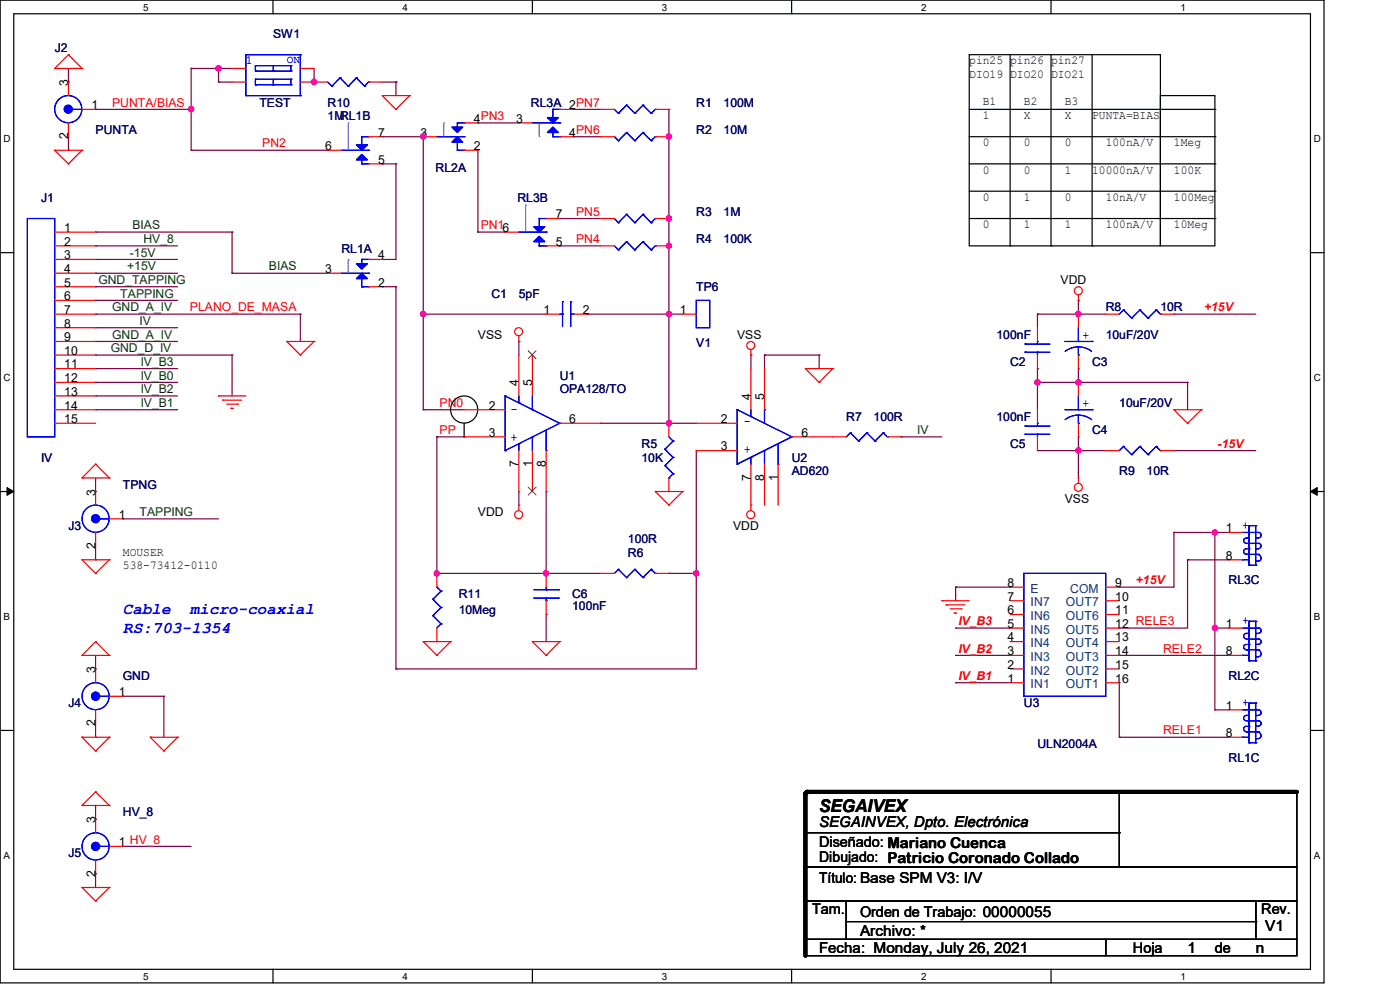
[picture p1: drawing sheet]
<svg xmlns="http://www.w3.org/2000/svg" width="297mm" height="210mm" viewBox="0 0 297 210" stroke-linecap="round" stroke-linejoin="round" font-family="sans-serif">
<path d="M0 0h280.9v208.5h-280.9zM2.9 2.9h275.1v202.7h-275.1z" fill="none" stroke="#000" stroke-width=".25"/>
<g fill="#fff">
<path d="M30.4 .3h1.1v2.4h-1.1z"/>
<path d="M30.4 205.9h1.1v2.3h-1.1z"/>
</g>
<path d="M57.9 0v2.9M57.9 205.6v2.9" fill="none" stroke="#000" stroke-width=".25"/>
<g fill="#fff">
<path d="M85.4 .3h1.1v2.4h-1.1z"/>
<path d="M85.4 205.9h1.1v2.3h-1.1z"/>
</g>
<path d="M112.9 0v2.9M112.9 205.6v2.9" fill="none" stroke="#000" stroke-width=".25"/>
<g fill="#fff">
<path d="M140.4 .3h1.2v2.4h-1.2z"/>
<path d="M140.4 205.9h1.2v2.3h-1.2z"/>
</g>
<path d="M167.9 0v2.9M167.9 205.6v2.9" fill="none" stroke="#000" stroke-width=".25"/>
<g fill="#fff">
<path d="M195.4 .3h1.2v2.4h-1.2z"/>
<path d="M195.4 205.9h1.2v2.3h-1.2z"/>
</g>
<path d="M223 0v2.9M223 205.6v2.9" fill="none" stroke="#000" stroke-width=".25"/>
<g fill="#fff">
<path d="M250.4 .3h1.2v2.4h-1.2z"/>
<path d="M250.4 205.9h1.2v2.3h-1.2z"/>
<path d="M.8 28.2h1.4v2.4h-1.4z"/>
<path d="M278.7 28.2h1.5v2.4h-1.5z"/>
<path d="M.8 78.9h1.4v2.3h-1.4z"/>
<path d="M278.7 78.9h1.5v2.3h-1.5z"/>
</g>
<path d="M0 53.6h2.9M278 53.6h2.9" fill="none" stroke="#000" stroke-width=".25"/>
<g fill="#fff">
<path d="M.8 129.6h1.3v2.3h-1.3z"/>
<path d="M278.7 129.6h1.4v2.3h-1.4z"/>
</g>
<path d="M0 104.3h2.9M278 104.3h2.9" fill="none" stroke="#000" stroke-width=".25"/>
<path d="M1.5 103.4l1.4 .9-1.4 .8zM278 104.3l1.4-.9v1.7z" fill="#000" stroke="#000" stroke-width=".21"/>
<g fill="#fff">
<path d="M.8 180.3h1.3v2.3h-1.3z"/>
<path d="M278.7 180.3h1.4v2.3h-1.4z"/>
</g>
<g fill="none" stroke="#000" stroke-width=".25">
<path d="M205.6 11.6h40.6v40.6h-40.6zM214.3 11.6v40.6M223 11.6v40.6M231.7 11.6v40.6M205.6 23.2h52.1M205.6 29h52.1M205.6 34.8h52.1M246.2 20.3h11.5v31.9h-11.5zM257.7 23.2h.1M257.7 29h.1M257.7 34.8h.1M205.6 40.6h52.1"/>
<path d="M205.6 46.4h52.1M214.3 52.2h.1M223 52.2h.1M231.7 52.2h.1M257.7 40.6h.1M257.7 46.4h.1M98.5 92.7h.1M98.5 89.8v2.9M0 154.9h2.9M278 154.9h2.9M170.9 168h104.2v15.9h-104.2zM170.9 176.7h66.5"/>
<path d="M237.4 176.7h.1M237.4 168v15.9M170.6 183.9h104.5v7.2h-104.5zM170.9 191.1h8.6v8.2h-8.6zM170.9 199.3h63.7v3.4h-63.7zM179.5 191.1h86.9v8.2h-86.9zM179.5 195.5h86.9M234.6 199.3h40.5v3.4h-40.5zM237.4 183.9h.1M266.4 191.1h8.7v8.2h-8.7zM266.4 195.5h.1"/>
<circle cx="98.5" cy="86.9" r="2.88"/>
</g>
<g fill="none" stroke="#800040" stroke-width=".25">
<path d="M14.5 17.4h.1M14.5 14.5v2.9M40.6 14.5h.1M40.6 14.5h8.6M40.6 14.5v17.4M46.4 14.5h.1M46.4 17.4h.1M46.4 17.4h2.8M46.4 14.5v2.9M66.6 17.4h.1M66.6 14.5v2.9M81.1 17.4h2.9"/>
<path d="M84 17.4h.1M84 17.4v2.9M14.5 31.9h.1M14.5 29v2.9M20.3 23.2h.1M20.3 23.2h20.3M40.6 31.9h.1M40.6 23.2h.1M40.6 31.9h28.9M81.1 29h.1M81.1 34.8h.1M81.1 29h8.7"/>
<path d="M81.1 34.8h2.9M84 34.8h.1M84 34.8v20.2h-2.9M89.8 29h.1M89.8 29v57.9M101.4 31.9h.1M101.4 26.1h.1M101.4 31.9v17.3M101.4 26.1h8.7M121.6 29h.1M121.6 23.2h.1M121.6 29h5.8"/>
<path d="M121.6 23.2h5.8M141.9 29h.1M141.9 23.2h.1M141.9 23.2v66.6M20.3 52.2h.1M20.3 49.2h.1M20.3 58h.1M20.3 55h.1M20.3 55h17.4M20.3 52.2h17.4M20.3 49.2h28.9M20.3 58h17.4"/>
<path d="M49.2 58h.1M49.2 49.2h.1M49.2 49.2v8.8M49.2 58h20.3M81.1 55h.1M101.4 49.2h.1M101.4 49.2h5.7M118.7 52.2h.1M118.7 46.4h.1M118.7 52.2h8.7M118.7 46.4h8.7M141.9 46.4h.1"/>
<path d="M141.9 52.2h.1M20.3 72.4h.1M20.3 78.2h.1M20.3 75.3h.1M20.3 69.5h.1M20.3 66.6h.1M20.3 60.8h.1M20.3 63.7h.1M20.3 60.8h17.4M20.3 66.6h43.4M20.3 75.3h28.9M20.3 72.4h17.4"/>
<path d="M20.3 78.2h17.4M20.3 69.5h17.4M20.3 63.7h17.4M49.2 75.3h.1M49.2 75.3v8.7M63.7 66.6h.1M63.7 66.6v5.8M81.1 60.8h.1M81.1 60.8h2.9M84 60.8h.1M84 60.8v81.1M89.8 66.6h.1"/>
<path d="M89.8 66.6h26.1M110.1 72.4h.1M110.1 72.4v2.9M124.5 66.6h.1M124.5 66.6h20.3M141.9 66.6h.1M159.3 75.3h.1M159.3 75.3v2.9M162.2 75.3h.1M162.2 75.3v2.9M162.2 75.3h11.6M173.8 75.3h.1"/>
<path d="M173.8 75.3v2.9M220.1 66.6h.1M220.1 78.2h.1M220.1 66.6h14.5M220.1 66.6v2.9M220.1 78.2v8.7M228.8 63.7h.1M228.8 78.2h.1M228.8 66.6h.1M228.8 63.7v2.9M228.8 78.2v2.9M249 66.6h.1"/>
<path d="M249 66.6h17.4M20.3 86.9h.1M20.3 81.1h.1M20.3 84h.1M20.3 81.1h17.4M20.3 86.9h17.4M20.3 84h17.4M89.8 86.9h.1M89.8 86.9h8.7M92.7 92.7h.1M92.7 92.7h5.8M92.7 92.7v28.9"/>
<path d="M127.4 89.8h.1M127.4 89.8h20.3M141.9 89.8h.1M147.7 95.6h.1M147.7 95.6v46.3h-63.7M191.1 92.7h.1M191.1 92.7h8.7M220.1 95.6h.1M220.1 81.1h.1M220.1 95.6h14.5M220.1 81.1h31.8M228.8 92.7h.1"/>
<path d="M228.8 95.6h.1M228.8 81.1h.1M228.8 92.7v8.7M249 95.6h.1M249 95.6h17.4M251.9 81.1h.1M251.9 81.1v5.8M20.3 118.7h.1M20.3 104.3h.1M20.3 101.4v2.9M20.3 115.9v2.8M26.1 110.1h.1"/>
<path d="M26.1 110.1h20.3M110.1 104.3h.1M110.1 104.3v2.8M115.9 104.3h.1M115.9 104.3v17.3M249 112.9h.1M249 112.9h11.6M249 112.9v11.6h-11.6M251.9 118.7h.1M251.9 118.7v14.5h-14.5M251.9 118.7h8.7M257.7 112.9h.1"/>
<path d="M257.7 112.9v37.7M20.3 139v2.9M92.7 121.6h.1M92.7 121.6h34.7M115.9 121.6h.1M115.9 130.3h.1M115.9 130.3v5.8M141.9 121.6h.1M141.9 121.6h5.8M147.7 121.6h.1M202.7 124.5h.1M202.7 133.2h.1"/>
<path d="M202.7 139h.1M202.7 133.2h11.6M202.7 124.5h11.6M202.7 124.5v2.9M202.7 139h11.6M237.4 133.2h.1M237.4 124.5h.1M237.4 139h.1M237.4 139h23.2M257.7 133.2h.1M257.7 133.2h2.9M20.3 156.4h.1"/>
<path d="M20.3 141.9h.1M20.3 153.5v2.9M26.1 147.7h.1M26.1 147.7h8.7M34.8 147.7h.1M34.8 147.7v8.7M84 141.9h.1M202.7 144.8h.1M202.7 144.8h11.6M237.4 144.8h.1M237.4 156.4h.1M237.4 144.8v11.6"/>
<path d="M237.4 156.4h23.2M257.7 150.6h.1M257.7 150.6h2.9M20.3 173.8h.1M20.3 170.9v2.9M26.1 179.5h.1M26.1 179.5h14.5M20.3 185.3h.1M20.3 185.3v3"/>
</g>
<g fill="#f0f" stroke="#f0f" stroke-width=".25">
<circle cx="228.8" cy="81.1" r=".55"/>
<circle cx="220.1" cy="81.1" r=".56"/>
<circle cx="141.9" cy="46.3" r=".56"/>
<circle cx="89.8" cy="66.6" r=".56"/>
<circle cx="89.8" cy="29" r=".56"/>
<circle cx="257.7" cy="133.2" r=".56"/>
<circle cx="257.7" cy="112.9" r=".55"/>
<circle cx="228.8" cy="66.6" r=".55"/>
<circle cx="228.8" cy="95.5" r=".55"/>
<circle cx="147.7" cy="121.6" r=".56"/>
<circle cx="115.8" cy="121.6" r=".55"/>
<circle cx="92.7" cy="121.6" r=".55"/>
<circle cx="141.9" cy="29" r=".55"/>
<circle cx="141.9" cy="89.8" r=".56"/>
<circle cx="141.9" cy="66.6" r=".55"/>
<circle cx="141.9" cy="52.1" r=".55"/>
<circle cx="46.3" cy="14.5" r=".56"/>
<circle cx="40.6" cy="23.2" r=".55"/>
<circle cx="66.6" cy="17.4" r=".56"/>
</g>
<g fill="none" stroke="#f00" stroke-width=".25">
<path d="M11.6 14.5h.1M11.6 14.5h5.8M14.5 11.6h.1M14.5 11.6l-2.9 2.9M14.5 11.6l2.9 2.9M14.5 17.4v2.9M17.4 14.5h.1M49.2 14.5h3M49.2 17.4h3M63.7 14.5h2.9M63.7 17.4h5.8M78.2 17.4h2.9"/>
<path d="M11.6 31.9h.1M11.6 31.9h5.8M11.6 31.9l2.9 2.9M14.5 34.8h.1M14.5 26.1v2.9M17.4 31.9h.1M17.4 31.9l-2.9 2.9M17.4 23.2h2.9M69.5 31.9h2.9M78.2 29h2.9M78.2 34.8h2.9M81.1 20.3h.1"/>
<path d="M81.1 20.3h5.8M81.1 20.3l2.9 2.9M84 23.2h.1M86.9 20.3h.1M86.9 20.3l-2.9 2.9M89.8 29h2.9M98.5 31.9h2.9M98.5 26.1h2.9M110.1 26.1h2.8M118.7 23.2h2.9M118.7 29h2.9M127.4 23.2h2.9"/>
<path d="M127.4 29h2.9M139 23.2h2.9M139 29h2.9M11.6 49.2h8.7M11.6 52.2h8.7M11.6 55h8.7M11.6 58h8.7M69.5 58h2.9M78.2 55h2.9M107.1 49.2h3M115.9 52.2h2.8M115.9 46.4h2.8"/>
<path d="M127.4 52.2h2.9M127.4 46.4h2.9M139 52.2h2.9M139 46.4h2.9M11.6 78.2h8.7M11.6 72.4h8.7M11.6 60.8h8.7M11.6 63.7h8.7M11.6 66.6h8.7M11.6 69.5h8.7M11.6 75.3h8.7M60.8 72.4h.1"/>
<path d="M60.8 72.4h5.8M60.8 72.4l2.9 2.9M63.7 75.3h.1M66.6 72.4h.1M66.6 72.4l-2.9 2.9M78.2 60.8h2.9M110.1 72.4h.1M110.1 71.2v1.2M110.1 75.3v8.7M112.9 75.3v8.7M115.9 66.6h2.8M121.6 66.6h2.9"/>
<path d="M144.8 66.6h2.9M159.3 75.3h.1M159.3 74.2v1.1M159.3 78.2v8.7M162.2 78.2v8.7M170.9 78.2h.1M170.9 78.2h5.8M170.9 78.2l2.9 2.9M176.7 78.2h.1M176.7 78.2l-2.9 2.9M220.1 69.5v2.9M220.1 75.3v2.9"/>
<path d="M228.8 63.7h.1M228.8 62.6v1.1M228.8 66.6v2.9M228.8 75.3v2.9M234.6 66.6h2.8M246.2 66.6h2.8M11.6 86.9h8.7M11.6 84h8.7M11.6 81.1h8.7M11.6 89.8h8.7M20.3 98.5h.1M20.3 98.5l-2.9 2.9"/>
<path d="M20.3 98.5l2.9 2.9M46.4 84h.1M46.4 84h5.8M47.2 84.9h.1M47.2 84.9h4.1M48.1 85.7h2.3M49 86.6h.1M49 86.6h.5M50.4 85.7h.1M98.5 86.9h8.6M98.5 92.7h8.6M110.1 95.6v8.7"/>
<path d="M112.9 95.6v8.7M115.9 95.6v8.7M118.7 89.8h8.7M141.9 89.8v2.9M147.7 89.8h8.7M147.7 95.6h8.7M159.3 98.5v9.8M162.2 98.5v8.6M165.1 98.5v8.6M168 92.7h11.5M173.8 81.1h.1M188.3 92.7h2.8"/>
<path d="M220.1 86.9v2.9M220.1 92.7v2.9M228.8 81.1v2.9M228.8 89.8v2.9M234.6 95.6h2.8M246.2 95.6h2.8M249 86.9h.1M249 86.9h5.8M249 86.9l2.9 2.9M251.9 89.8h.1M254.8 86.9h.1M254.8 86.9l-2.9 2.9"/>
<path d="M17.4 118.7h.1M17.4 101.4h.1M17.4 118.7h5.8M17.4 118.7l2.9 2.9M17.4 101.4h5.8M20.3 104.3v2.8M20.3 112.9v3M23.2 118.7h.1M23.2 101.4h.1M23.2 118.7l-2.9 2.9M23.2 110.1h2.9M110.1 107.1h.1"/>
<path d="M110.1 107.1v1.2M139 104.3h.1M139 104.3h5.8M139 104.3l2.9 2.8M141.9 107.1h.1M141.9 101.4v2.9M144.8 104.3h.1M144.8 104.3l-2.9 2.8M159.3 107.1h.1M228.8 101.4h.1M228.8 101.4v1.1M260.6 118.7h2.9"/>
<path d="M260.6 112.9h2.9M17.4 139h.1M17.4 139h5.8M20.3 121.6h.1M20.3 136.1h.1M20.3 136.1l-2.9 2.9M20.3 136.1l2.9 2.9M23.2 139h.1M89.8 136.1h.1M89.8 136.1h5.8M89.8 136.1l2.9 2.9M92.7 139h.1"/>
<path d="M92.7 121.6v2.9M92.7 133.2v2.9M95.6 136.1h.1M95.6 136.1l-2.9 2.9M112.9 136.1h.1M112.9 136.1h5.8M112.9 136.1l3 2.9M115.9 139h.1M115.9 121.6v2.9M115.9 127.4v2.9M118.7 136.1h.1M118.7 136.1l-2.8 2.9"/>
<path d="M127.4 121.6h2.9M139 121.6h2.9M199.8 127.4h.1M199.8 127.4h5.8M200.7 128.3h.1M200.7 128.3h4M201.5 129.2h2.4M202.4 130h.1M202.4 130h.6M203.9 129.2h.1M214.3 127.4h2.9M214.3 136.1h2.9"/>
<path d="M214.3 139h2.9M214.3 133.2h2.9M214.3 130.3h2.9M214.3 124.5h2.9M234.6 127.4h2.8M234.6 136.1h2.8M234.6 139h2.8M234.6 133.2h2.8M234.6 130.3h2.8M234.6 124.5h2.8M260.6 139h2.9M260.6 133.2h2.9"/>
<path d="M17.4 156.4h.1M17.4 156.4h5.8M17.4 156.4l2.9 2.9M20.3 159.3h.1M20.3 141.9v2.9M20.3 150.6v2.9M23.2 156.4h.1M23.2 156.4l-2.9 2.9M23.2 147.7h2.9M31.9 156.4h.1M31.9 156.4h5.8M31.9 156.4l2.9 2.9"/>
<path d="M34.8 159.3h.1M37.7 156.4h.1M37.7 156.4l-2.9 2.9M214.3 144.8h2.9M214.3 141.9h2.9M234.6 144.8h2.8M234.6 141.9h2.8M260.6 156.4h2.9M260.6 150.6h2.9M17.4 170.9h.1M17.4 170.9h5.8M20.3 168h.1"/>
<path d="M20.3 168l-2.9 2.9M20.3 168l2.9 2.9M20.3 173.8v2.9M23.2 170.9h.1M23.2 179.5h2.9M17.4 188.3h.1M17.4 188.3h5.8M17.4 188.3l2.9 2.8M20.3 191.1h.1M20.3 182.5v2.8M23.2 188.3h.1M23.2 188.3l-2.9 2.8"/>
<circle cx="110" cy="70.4" r=".85"/>
<circle cx="159.3" cy="73.3" r=".85"/>
<circle cx="228.8" cy="61.7" r=".85"/>
<circle cx="110" cy="109.2" r=".85"/>
<circle cx="159.3" cy="109.2" r=".85"/>
<circle cx="228.8" cy="103.4" r=".85"/>
</g>
<path d="M170.9 168.3v34.4M171.2 168h103.9" fill="none" stroke="#000" stroke-width=".85"/>
<g fill="#000">
<circle cx="170.9" cy="168.3" r=".42"/>
<circle cx="171.2" cy="168" r=".42"/>
</g>
<g fill="none" stroke="#00f" stroke-width=".25">
<path d="M52.2 11.6h.1M52.2 11.6v8.7M52.2 11.6h11.5M54.2 15.1h.1M54.2 13.9h.1M54.2 18h.1M54.2 16.8h.1M54.2 13.9h7.5M54.2 15.1h7.5M54.2 13.9v1.2M54.2 16.8v1.2M54.2 16.8h7.5"/>
<path d="M54.2 18h7.5M58 15.1h.1M58 18h.1M58 13.9v1.2M58 16.8v1.2M61.7 13.9h.1M61.7 15.1h.1M61.7 16.8h.1M61.7 18h.1M61.7 13.9v1.2M61.7 16.8v1.2M63.7 11.6h.1"/>
<path d="M63.7 11.6v8.7M69.5 17.4l.9 .9M70.4 18.3h.1M72.1 16.5h.1M72.1 16.5l-1.7 1.8M72.1 16.5l1.8 1.8M73.9 18.3h.1M75.6 16.5h.1M75.6 16.5l-1.7 1.8M75.6 16.5l1.7 1.8M77.3 18.3h.1M78.2 17.4h.1"/>
<path d="M78.2 17.4l-.9 .9M15.4 23.2h.1M15.4 23.2h2M52.2 20.3h.1M52.2 20.3h11.5M63.7 20.3h.1M72.4 31.9h5.8M76.8 34.8h.1M76.8 29h.1M76.8 29v1.7M76.8 33.9v.9M76.8 29h1.4"/>
<path d="M76.8 34.8h1.4M78.2 34.8h.1M78.2 29h.1M78.2 31.9h.1M92.7 29h5.8M97 31.9h.1M97 26.1h.1M97 26.1v.9M97 30.1v1.8M97 31.9h1.5M97 26.1h1.5M98.5 29h.1"/>
<path d="M98.5 31.9h.1M98.5 26.1h.1M112.9 26.1h5.8M117.3 23.2h.1M117.3 29h.1M117.3 29h1.4M117.3 23.2v1.7M117.3 28.1v.9M117.3 23.2h1.4M118.7 26.1h.1M118.7 23.2h.1M118.7 29h.1"/>
<path d="M130.3 23.2l.9 .8M130.3 29l.9 .8M131.2 24h.1M131.2 29.8h.1M132.9 22.3h.1M132.9 28.1h.1M132.9 22.3l-1.7 1.7M132.9 22.3l1.8 1.7M132.9 28.1l-1.7 1.7M132.9 28.1l1.8 1.7M134.7 24h.1M134.7 29.8h.1"/>
<path d="M136.4 22.3h.1M136.4 28.1h.1M136.4 22.3l-1.7 1.7M136.4 22.3l1.7 1.7M136.4 28.1l-1.7 1.7M136.4 28.1l1.7 1.7M138.1 24h.1M138.1 29.8h.1M139 23.2h.1M139 29h.1M139 23.2l-.9 .8M139 29l-.9 .8"/>
<path d="M5.8 46.4h5.8v46.3h-5.8zM72.4 58h5.8M76.8 55h.1M76.8 55v.9M76.8 59.1v1.7M76.8 55h1.4M78.2 58h.1M78.2 55h.1M110.1 49.2h5.8M114.4 52.2h.1M114.4 46.4h.1M114.4 52.2h1.5"/>
<path d="M114.4 46.4v1.7M114.4 51.3v.9M114.4 46.4h1.5M115.9 52.2h.1M115.9 46.4h.1M115.9 49.2h.1M130.3 52.2l.9 .8M130.3 46.4l.9 .8M131.2 53h.1M131.2 47.2h.1M132.9 51.3h.1M132.9 45.5h.1"/>
<path d="M132.9 51.3l-1.7 1.7M132.9 51.3l1.8 1.7M132.9 45.5l-1.7 1.7M132.9 45.5l1.8 1.7M134.7 53h.1M134.7 47.2h.1M136.4 51.3h.1M136.4 45.5h.1M136.4 51.3l-1.7 1.7M136.4 51.3l1.7 1.7M136.4 45.5l-1.7 1.7M136.4 45.5l1.7 1.7"/>
<path d="M138.1 53h.1M138.1 47.2h.1M139 52.2h.1M139 46.4h.1M139 52.2l-.9 .8M139 46.4l-.9 .8M76.8 60.8h.1M76.8 60.8h1.4M78.2 60.8h.1M118.7 66.6h.6M119.3 66.6h.1M119.3 64h.1"/>
<path d="M119.3 64v5.2M121.1 64h.1M121.1 64v5.2M121.1 66.6h.5M121.6 66.6h.1M147.7 63.7h2.9v5.8h-2.9zM217.5 73h.1M217.5 74.7h.1M217.5 73h5.2M217.5 74.7h5.2M220.1 72.4h.1M220.1 74.7h.1"/>
<path d="M220.1 72.4v.6M220.1 74.7v.6M225.9 72.4h5.8M228.8 75.3h.1M228.8 72.4h.1M228.8 73.6l1.5 .2 1.3 .7M228.8 73.6l-1.5 .2-1.3 .7M228.8 69.5v2.9M228.8 73.6v1.7M231.7 72.4h.1M238.3 65.7h.1M238.3 65.7l-.9 .9"/>
<path d="M238.3 65.7l1.8 1.8M240.1 67.5h.1M241.8 65.7h.1M241.8 65.7l-1.7 1.8M241.8 65.7l1.7 1.8M243.5 67.5h.1M245.3 65.7h.1M245.3 65.7l-1.8 1.8M245.3 65.7l.9 .9M246.2 66.6h.1M107.1 84h.1M107.1 95.6h.1"/>
<path d="M107.1 84v11.6M107.1 84l11.6 5.8M110.1 85.4h.1M110.1 94.1h.1M110.1 84v1.4M110.1 94.1v1.5M112.9 86.9h.1M112.9 92.7h.1M112.9 84v2.9M112.9 92.7v2.9M115.9 95.6h.1M115.9 91.2v4.4"/>
<path d="M118.7 89.8h.1M118.7 89.8l-11.6 5.8M141.1 95.3h.1M141.1 98.8h.1M141.1 95.3l1.7 1.7M141.1 98.8l1.7 1.7M141.9 92.7l.9 .9M142.8 93.6h.1M142.8 97h.1M142.8 93.6l-1.7 1.7M142.8 97l-1.7 1.8M156.4 86.9h.1"/>
<path d="M156.4 98.5h.1M156.4 86.9v11.6M156.4 86.9l11.6 5.8M159.3 88.3h.1M159.3 97h.1M159.3 86.9v1.4M159.3 97v1.5M162.2 95.6h.1M162.2 86.9h.1M162.2 86.9v2.9M162.2 95.6v2.9M165.1 98.5h.1"/>
<path d="M165.1 94.1v4.4M168 92.7h.1M168 92.7l-11.6 5.8M180.4 91.8h.1M180.4 91.8l-.9 .9M180.4 91.8l1.8 1.8M182.2 93.6h.1M183.9 91.8h.1M183.9 91.8l-1.7 1.8M183.9 91.8l1.7 1.8M185.6 93.6h.1M187.4 91.8h.1"/>
<path d="M187.4 91.8l-1.8 1.8M187.4 91.8l.9 .9M188.3 92.7h.1M217.5 90.4h.1M217.5 92.1h.1M217.5 90.4h5.2M217.5 92.1h5.2M220.1 89.8h.1M220.1 92.1h.1M220.1 89.8v.6M220.1 92.1v.6M225.9 86.9h5.8"/>
<path d="M228.8 89.8h.1M228.8 86.9h.1M228.8 88.1l1.5 .2 1.3 .7M228.8 88.1l-1.5 .2-1.3 .7M228.8 84v2.9M228.8 88.1v1.7M231.7 86.9h.1M238.3 94.7h.1M238.3 94.7l-.9 .9M238.3 94.7l1.8 1.7M240.1 96.4h.1M241.8 94.7h.1"/>
<path d="M241.8 94.7l-1.7 1.7M241.8 94.7l1.7 1.7M243.5 96.4h.1M245.3 94.7h.1M245.3 94.7l-1.8 1.7M245.3 94.7l.9 .9M246.2 95.6h.1M21.2 110.1h.1M21.2 110.1h2M141.9 101.4h.1M142.8 100.5h.1M142.8 100.5l-.9 .9"/>
<path d="M263.5 118.7h.1M263.5 112.9h3.5M263.5 118.7h1.2M264.4 114.1h.1M264.4 114.1a.55 .55 0 0 0-.6 .6 .55 .55 0 0 0 .6 .5M264.4 117.6h.1M264.4 116.4a.57 .57 0 0 0-.6 .6 .57 .57 0 0 0 .6 .6M264.4 114.1h.6M264.4 115.3h2.6M264.4 117.6h2.6M264.7 116.4h.3M265 119.9h.1"/>
<path d="M265 111.5h.1M265 116.4h.1M265 111.5v8.4M265 119.9h1.4M265 111.5h1.4M266.4 119.9h.1M266.4 111.5h.1M266.4 114.1h.1M266.4 116.4h.1M266.4 119h.1M266.4 111.5v8.4M266.4 114.1h.6"/>
<path d="M266.4 116.4h.6M266.4 119h.6M266.7 117.6a.72 .72 0 0 1 .8 .6 .72 .72 0 0 1-.5 .8M267 112.9h.1M267 115.3h.1M267 112.9a.57 .57 0 0 1 .5 .6 .57 .57 0 0 1-.5 .6M267 115.3a.55 .55 0 0 1 .5 .5 .55 .55 0 0 1-.5 .6M267 117.6h.1M91.8 130.6h.1M91.8 127.1h.1M91.8 130.6l1.8 1.7M91.8 127.1l1.8 1.8"/>
<path d="M92.7 124.5h.1M92.7 124.5l.9 .9M93.6 132.3h.1M93.6 128.9h.1M93.6 125.4h.1M93.6 132.3l-.9 .9M93.6 128.9l-1.8 1.7M93.6 125.4l-1.8 1.7M113.2 126.9h5.2M113.2 125.1h5.2M115.9 127.4h.1M115.9 125.1h.1"/>
<path d="M115.9 124.5v.6M115.9 126.9v.5M118.4 126.9h.1M118.4 125.1h.1M131.2 120.8h.1M131.2 120.8l-.9 .8M131.2 120.8l1.7 1.7M132.9 122.5h.1M134.7 120.8h.1M134.7 120.8l-1.8 1.7M134.7 120.8l1.7 1.7M136.4 122.5h.1"/>
<path d="M138.1 120.8h.1M138.1 120.8l-1.7 1.7M138.1 120.8l.9 .8M139 121.6h.1M217.2 121.6h17.4v26.1h-17.4zM263.5 139h.1M263.5 133.2h3.5M263.5 139h1.2M264.4 134.4h.1M264.4 134.4a.57 .57 0 0 0-.6 .5 .57 .57 0 0 0 .6 .6M264.4 137.8h.1M264.4 136.7a.55 .55 0 0 0-.6 .5 .55 .55 0 0 0 .6 .6"/>
<path d="M264.4 134.4h.6M264.4 135.6h2.6M264.4 137.8h2.6M264.7 136.7h.3M265 131.8h.1M265 136.7h.1M265 131.8v8.4M265 131.8h1.4M266.4 131.8h.1M266.4 134.4h.1M266.4 136.7h.1M266.4 139.3h.1"/>
<path d="M266.4 131.8v8.4M266.4 139.3h.6M266.7 137.8a.73 .73 0 0 1 .8 .6 .73 .73 0 0 1-.5 .9M267 133.2h.1M267 135.6h.1M267 133.2a.55 .55 0 0 1 .5 .6 .55 .55 0 0 1-.5 .5l-.6 .1M267 135.6a.55 .55 0 0 1 .5 .5 .55 .55 0 0 1-.5 .6h-.6M267 137.8h.1M21.2 147.7h.1M21.2 147.7h2M263.5 156.4h.1M263.5 150.6h3.5"/>
<path d="M263.5 156.4h1.2M264.4 151.8h.1M264.4 151.8a.55 .55 0 0 0-.6 .5 .55 .55 0 0 0 .6 .6M264.4 155.2h.1M264.4 154.1a.57 .57 0 0 0-.6 .5 .57 .57 0 0 0 .6 .6M264.4 151.8h.6M264.4 152.9h2.6M264.4 155.2h2.6M264.7 154.1h.3M265 157.6h.1M265 149.1h.1M265 154.1h.1"/>
<path d="M265 140.2h.1M265 149.1v8.5M265 157.6h1.4M265 149.1h1.4M265 140.2h1.4M266.4 157.6h.1M266.4 149.1h.1M266.4 151.8h.1M266.4 154.1h.1M266.4 156.7h.1M266.4 140.2h.1M266.4 149.1v8.5"/>
<path d="M266.4 151.8h.6M266.4 154.1h.6M266.4 156.7h.6M266.7 155.2a.72 .72 0 0 1 .8 .6 .72 .72 0 0 1-.5 .8M267 150.6h.1M267 152.9h.1M267 150.6a.57 .57 0 0 1 .5 .6 .57 .57 0 0 1-.5 .5M267 152.9a.55 .55 0 0 1 .5 .6 .55 .55 0 0 1-.5 .5M267 155.2h.1M21.2 179.5h.1M21.2 179.5h2"/>
<circle cx="14.5" cy="23.2" r="2.88"/>
<circle cx="20.3" cy="110" r="2.88"/>
<circle cx="20.3" cy="147.7" r="2.87"/>
<circle cx="20.3" cy="179.5" r="2.88"/>
</g>
<g fill="#00f" stroke="#00f" stroke-width=".25">
<path d="M76.8 58l1.1 1.1h-2.3z"/>
<path d="M75.6 55.9h2.3l-1.1 1.2z"/>
<path d="M113.2 48.1h2.4l-1.2 1.1z"/>
<path d="M114.4 50.1l1.2 1.2h-2.4z"/>
<path d="M97 29l1.2 1.1h-2.3z"/>
<path d="M95.9 27h2.3l-1.2 1.1z"/>
<path d="M75.6 30.7h2.3l-1.1 1.2z"/>
<path d="M75.6 33.9l1.2-1.1 1.1 1.1z"/>
<path d="M116.1 24.9h2.3l-1.1 1.2z"/>
<path d="M116.1 28.1l1.2-1.1 1.1 1.1z"/>
<circle cx="20.3" cy="147.7" r=".86"/>
<circle cx="20.3" cy="110" r=".85"/>
<circle cx="14.5" cy="23.2" r=".85"/>
<circle cx="20.3" cy="179.5" r=".85"/>
</g>
<path d="M73.9 26.1h.1M73.9 26.1v5.8M94.1 26.1h.1M94.1 26.1v2.9M114.4 29h.1M114.4 26.1v2.9M73.9 55h.1M73.9 55v3M111.5 43.5h.1M111.5 43.5v5.7" fill="none" stroke="#fff" stroke-width=".21"/>
<path d="M73.9 26.1h.1M73.9 26.1v5.8M94.1 26.1h.1M94.1 26.1v2.9M114.4 29h.1M114.4 26.1v2.9M73.9 55h.1M73.9 55v3M111.5 43.5h.1M111.5 43.5v5.7" fill="none" stroke="#00f" stroke-width=".21"/>
<path d="M112 74.4l1.8 1.7M113.8 74.4l-1.8 1.7M112 103.3l1.8 1.7M113.8 103.3l-1.8 1.7" fill="none" stroke="#804000" stroke-width=".21"/>
<text font-size="3.7" x="173.8" y="172.2">SEGAIVEX</text>
<g font-size="3.5" fill="#00f">
<text x="26.1" y="130.3">Cable</text>
<text x="40.3" y="130.3">micro-coaxial</text>
<text x="26.1" y="134.3">RS:703-1354</text>
</g>
<g font-size="3.2">
<text x="173.8" y="175.4">SEGAINVEX, Dpto. Electrónica</text>
<text x="268.4" y="197.4">V1</text>
<text x="173.8" y="202.1">Fecha: Monday, July 26, 2021</text>
<text x="182.5" y="198.6">Archivo: *</text>
<text x="251.9" y="202.1">1</text>
<text x="266.4" y="202.1">n</text>
</g>
<g font-size="3.1">
<text x="173.8" y="179.7">Diseñado: Mariano Cuenca</text>
<text x="173.8" y="182.9">Dibujado: Patricio Coronado Collado</text>
<text x="173.8" y="187.3">Título: Base SPM V3: I/V</text>
<text x="172.3" y="193.9">Tam.</text>
<text x="182.4" y="194.5">Orden de Trabajo: 00000055</text>
<text x="267.6" y="193.9">Rev.</text>
<text x="240.4" y="202.1">Hoja</text>
<text x="257.7" y="202.1">de</text>
</g>
<g font-size="2.6" fill="#000080">
<text x="11.6" y="11">J2</text>
<text x="58" y="8.1">SW1</text>
<text x="55" y="22.6">TEST</text>
<text x="69.5" y="22.6">R10</text>
<text x="112.6" y="22.6">RL3A 2PN7</text>
<text x="147.7" y="22.6">R1</text>
<text x="153.5" y="22.6">100M</text>
<text x="20.3" y="28.4">PUNTA</text>
<text x="69.5" y="25.5">1MRL1B</text>
<text x="147.7" y="28.4">R2</text>
<text x="153.5" y="28.4">10M</text>
<text x="92.4" y="36.5">RL2A</text>
<text x="8.7" y="42.9">J1</text>
<text x="109.8" y="42.9">RL3B</text>
<text x="147.7" y="45.8">R3</text>
<text x="153.5" y="45.8">1M</text>
<text x="72.4" y="53.6">RL1A</text>
<text x="147.7" y="51.6">R4</text>
<text x="153.5" y="51.6">100K</text>
<text x="104.3" y="63.2">C1</text>
<text x="110.1" y="63.2">5pF</text>
<text x="147.7" y="61.7">TP6</text>
<text x="211.4" y="71.8">100nF</text>
<text x="234.6" y="66">R8</text>
<text x="234.6" y="71.8">10uF/20V</text>
<text x="246.2" y="66">10R</text>
<text x="147.7" y="73.6">V1</text>
<text x="214.3" y="77.6">C2</text>
<text x="231.7" y="77.6">C3</text>
<text x="118.7" y="80.5">U1</text>
<text x="118.7" y="83.4">OPA128/TO</text>
<text x="179.5" y="89.2">R7</text>
<text x="185.3" y="89.2">100R</text>
<text x="211.4" y="89.2">100nF</text>
<text x="237.4" y="86.3">10uF/20V</text>
<text x="136.1" y="95">R5</text>
<text x="214.3" y="95">C5</text>
<text x="231.7" y="92.1">C4</text>
<text x="8.7" y="97.9">IV</text>
<text x="136.1" y="97.9">10K</text>
<text x="168" y="97.9">U2</text>
<text x="168" y="100.8">AD620</text>
<text x="237.4" y="100.8">R9</text>
<text x="243.2" y="100.8">10R</text>
<text x="26.1" y="103.7">TPNG</text>
<text x="14.5" y="112.4">J3</text>
<text x="133.2" y="118.2">R6</text>
<text x="133.2" y="115.3">100R</text>
<text x="260.6" y="124">RL3C</text>
<text x="97.3" y="126.9">R11</text>
<text x="97.3" y="130.3">10Meg</text>
<text x="121.4" y="126.9">C6</text>
<text x="121.4" y="129.5">100nF</text>
<text x="26.1" y="144.2">GND</text>
<text x="260.6" y="144.2">RL2C</text>
<text x="14.5" y="150">J4</text>
<text x="217.2" y="150">U3</text>
<text x="220.1" y="158.7">ULN2004A</text>
<text x="260.6" y="161.6">RL1C</text>
<text x="26.1" y="173.2">HV_8</text>
<text x="14.5" y="181.9">J5</text>
</g>
<g font-size="2.6" fill="#00f">
<text x="52.2" y="13.7">1</text>
<text x="229.7" y="71.9">+</text>
<text x="109.8" y="86.2" transform="rotate(-180 109.8 86.2)">-</text>
<text x="159.3" y="88.8" transform="rotate(-180 159.3 88.8)">-</text>
<text x="229.7" y="86.4">+</text>
<text x="109.8" y="92" transform="rotate(-180 109.8 92)">+</text>
<text x="159.3" y="94.6" transform="rotate(-180 159.3 94.6)">+</text>
<text x="263.5" y="112.1">+</text>
<text x="263.5" y="132.4">+</text>
<text x="263.5" y="149.8">+</text>
</g>
<g font-size="2.6">
<text x="205.6" y="13.7">pin25</text>
<text x="205.6" y="16.6">DIO19</text>
<text x="214.3" y="13.7">pin26</text>
<text x="214.3" y="16.6">DIO20</text>
<text x="223" y="13.7">pin27</text>
<text x="223" y="16.6">DIO21</text>
<text x="14.5" y="18.3" transform="rotate(-90 14.5 18.3)">3</text>
<text x="19.4" y="23.2">1</text>
<text x="208.5" y="22.4">B1</text>
<text x="217.2" y="22.4">B2</text>
<text x="225.9" y="22.4">B3</text>
<text x="14.5" y="29.6" transform="rotate(-90 14.5 29.6)">2</text>
<text x="80.2" y="29">7</text>
<text x="89.2" y="29">3</text>
<text x="100.5" y="26">4PN3</text>
<text x="109.5" y="26">3</text>
<text x="120.8" y="29">4PN6</text>
<text x="208.5" y="25.3">1</text>
<text x="217.2" y="25.3">X</text>
<text x="225.9" y="25.3">X</text>
<text x="231.7" y="25.3">PUNTA=BIAS</text>
<text x="69" y="31.8">6</text>
<text x="80.2" y="34.7">5</text>
<text x="100.5" y="31.8">2</text>
<text x="208.5" y="31.1">0</text>
<text x="217.2" y="31.1">0</text>
<text x="225.9" y="31.1">0</text>
<text x="234.6" y="31.1">100nA/V</text>
<text x="249.1" y="31.1">1Meg</text>
<text x="208.5" y="36.8">0</text>
<text x="217.2" y="36.8">0</text>
<text x="225.9" y="36.8">1</text>
<text x="231.7" y="36.8">10000nA/V</text>
<text x="249.1" y="36.8">100K</text>
<text x="117.9" y="46.3">7</text>
<text x="208.5" y="42.6">0</text>
<text x="217.2" y="42.6">1</text>
<text x="225.9" y="42.6">0</text>
<text x="234.6" y="42.6">10nA/V</text>
<text x="249.1" y="42.6">100Meg</text>
<text x="13.6" y="49.2">1</text>
<text x="13.6" y="52.1">2</text>
<text x="117.9" y="52.1">5</text>
<text x="208.5" y="48.4">0</text>
<text x="217.2" y="48.4">1</text>
<text x="225.9" y="48.4">1</text>
<text x="234.6" y="48.4">100nA/V</text>
<text x="249.1" y="48.4">10Meg</text>
<text x="13.6" y="55">3</text>
<text x="13.6" y="57.9">4</text>
<text x="69" y="57.9">3</text>
<text x="80.2" y="55">4</text>
<text x="13.6" y="60.8">5</text>
<text x="13.6" y="63.7">6</text>
<text x="80.2" y="60.8">2</text>
<text x="225" y="60.3">VDD</text>
<text x="13.6" y="66.6">7</text>
<text x="13.6" y="69.5">8</text>
<text x="101.4" y="71.8">VSS</text>
<text x="115.3" y="66.6">1</text>
<text x="123.7" y="66.6">2</text>
<text x="144.2" y="66.6">1</text>
<text x="156.4" y="71.8">VSS</text>
<text x="13.6" y="72.4">9</text>
<text x="13.6" y="75.3">10</text>
<text x="13.6" y="78.1">11</text>
<text x="13.6" y="81.1">12</text>
<text x="13.6" y="83.9">13</text>
<text x="110" y="82" transform="rotate(-90 110 82)">4</text>
<text x="112.9" y="82" transform="rotate(-90 112.9 82)">5</text>
<text x="13.6" y="86.9">14</text>
<text x="13.6" y="89.7">15</text>
<text x="103.7" y="86.9">2</text>
<text x="120.8" y="89.7">6</text>
<text x="152.9" y="89.7">2</text>
<text x="159.3" y="84.9" transform="rotate(-90 159.3 84.9)">4</text>
<text x="162.1" y="84.9" transform="rotate(-90 162.1 84.9)">5</text>
<text x="103.7" y="92.6">3</text>
<text x="152.9" y="95.5">3</text>
<text x="170" y="92.6">6</text>
<text x="110" y="99.1" transform="rotate(-90 110 99.1)">7</text>
<text x="112.9" y="99.1" transform="rotate(-90 112.9 99.1)">1</text>
<text x="115.8" y="99.1" transform="rotate(-90 115.8 99.1)">8</text>
<text x="159.3" y="101.9" transform="rotate(-90 159.3 101.9)">7</text>
<text x="162.1" y="101.9" transform="rotate(-90 162.1 101.9)">8</text>
<text x="165" y="101.9" transform="rotate(-90 165 101.9)">1</text>
<text x="20.2" y="105.1" transform="rotate(-90 20.2 105.1)">3</text>
<text x="225.9" y="106.6">VSS</text>
<text x="25.2" y="110">1</text>
<text x="101.4" y="109.5">VDD</text>
<text x="155.5" y="112.4">VDD</text>
<text x="260" y="112.9">1</text>
<text x="20.2" y="116.4" transform="rotate(-90 20.2 116.4)">2</text>
<text x="26.1" y="117.9">MOUSER</text>
<text x="260" y="118.7">8</text>
<text x="26.1" y="120.7">538-73412-0110</text>
<text x="213.7" y="124.5">8</text>
<text x="236.6" y="124.5">9</text>
<text x="213.7" y="130.3">6</text>
<text x="213.7" y="127.4">7</text>
<text x="236.6" y="130.3">11</text>
<text x="236.6" y="127.4">10</text>
<text x="213.7" y="136.1">4</text>
<text x="213.7" y="133.2">5</text>
<text x="236.6" y="133.2">12 RELE3</text>
<text x="236.6" y="136.1">13</text>
<text x="260" y="133.2">1</text>
<text x="20.2" y="142.8" transform="rotate(-90 20.2 142.8)">3</text>
<text x="213.7" y="141.9">2</text>
<text x="213.7" y="139">3</text>
<text x="236.6" y="139">14</text>
<text x="236.6" y="141.9">15</text>
<text x="260" y="139">8</text>
<text x="25.2" y="147.7">1</text>
<text x="213.7" y="144.8">1</text>
<text x="236.6" y="144.8">16</text>
<text x="20.2" y="154.1" transform="rotate(-90 20.2 154.1)">2</text>
<text x="260" y="150.5">1</text>
<text x="260" y="156.3">8</text>
<text x="20.2" y="174.6" transform="rotate(-90 20.2 174.6)">3</text>
<text x="25.2" y="179.5">1 HV_8</text>
<text x="20.2" y="185.9" transform="rotate(-90 20.2 185.9)">2</text>
</g>
<g font-size="2.6" fill="#f00">
<text x="23.8" y="22.6">PUNTA/BIAS</text>
<text x="55.6" y="31.3">PN2</text>
<text x="122.2" y="45.8">PN5</text>
<text x="102" y="48.6">PN16</text>
<text x="122.2" y="51.6">PN4</text>
<text x="40.3" y="66">PLANO_DE_MASA</text>
<text x="255.4" y="66">+15V</text>
<text x="93.3" y="86.3">PN0</text>
<text x="93.3" y="92.1">PP</text>
<text x="258.3" y="95">-15V</text>
<text x="241" y="124">+15V</text>
<text x="203.3" y="132.6">IV_B3</text>
<text x="203.3" y="138.4">IV_B2</text>
<text x="246.8" y="138.4">RELE2</text>
<text x="203.3" y="144.2">IV_B1</text>
<text x="246.8" y="155.8">RELE1</text>
</g>
<g font-size="2.6" fill="#004000">
<text x="28.1" y="48.6">BIAS</text>
<text x="30.4" y="51.6">HV_8</text>
<text x="27" y="57.4">+15V</text>
<text x="27.6" y="54.4">-15V</text>
<text x="57.1" y="57.4">BIAS</text>
<text x="20.9" y="60.2">GND_TAPPING</text>
<text x="25.5" y="63.1">TAPPING</text>
<text x="23.8" y="71.8">GND_A_IV</text>
<text x="23.8" y="66">GND_A_IV</text>
<text x="29.6" y="68.9">IV</text>
<text x="23.5" y="74.7">GND_D_IV</text>
<text x="29.8" y="77.6">IV_B3</text>
<text x="29.8" y="80.5">IV_B0</text>
<text x="29.8" y="83.4">IV_B2</text>
<text x="29.8" y="86.3">IV_B1</text>
<text x="194.6" y="92.1">IV</text>
<text x="29.6" y="109.5">TAPPING</text>
</g>
<g font-size="2.6" fill="#004080">
<text x="218.6" y="125.7">E</text>
<text x="227" y="125.7">COM</text>
<text x="218.6" y="131.5">IN6</text>
<text x="218.6" y="128.6">IN7</text>
<text x="226.1" y="131.5">OUT6</text>
<text x="226.1" y="128.6">OUT7</text>
<text x="218.6" y="137.3">IN4</text>
<text x="218.6" y="134.4">IN5</text>
<text x="226.1" y="134.4">OUT5</text>
<text x="226.1" y="137.3">OUT4</text>
<text x="218.6" y="143.1">IN2</text>
<text x="218.6" y="140.2">IN3</text>
<text x="226.1" y="140.2">OUT3</text>
<text x="226.1" y="143.1">OUT2</text>
<text x="218.6" y="146">IN1</text>
<text x="226.1" y="146">OUT1</text>
</g>
<text font-size="2.3" fill="#00f" x="60.8" y="13.5">ON</text>
<g font-size="2.1">
<text x="30.4" y="2.2">5</text>
<text x="85.4" y="2.2">4</text>
<text x="140.4" y="2.2">3</text>
<text x="195.4" y="2.2">2</text>
<text x="250.5" y="2.2">1</text>
<text x=".8" y="30.1">D</text>
<text x="278.7" y="30.1">D</text>
<text x=".8" y="80.8">C</text>
<text x="278.7" y="80.8">C</text>
<text x=".8" y="131.5">B</text>
<text x="278.7" y="131.5">B</text>
<text x=".8" y="182.2">A</text>
<text x="278.7" y="182.2">A</text>
<text x="30.4" y="207.8">5</text>
<text x="85.4" y="207.8">4</text>
<text x="140.4" y="207.8">3</text>
<text x="195.4" y="207.8">2</text>
<text x="250.5" y="207.8">1</text>
</g>
</svg>
